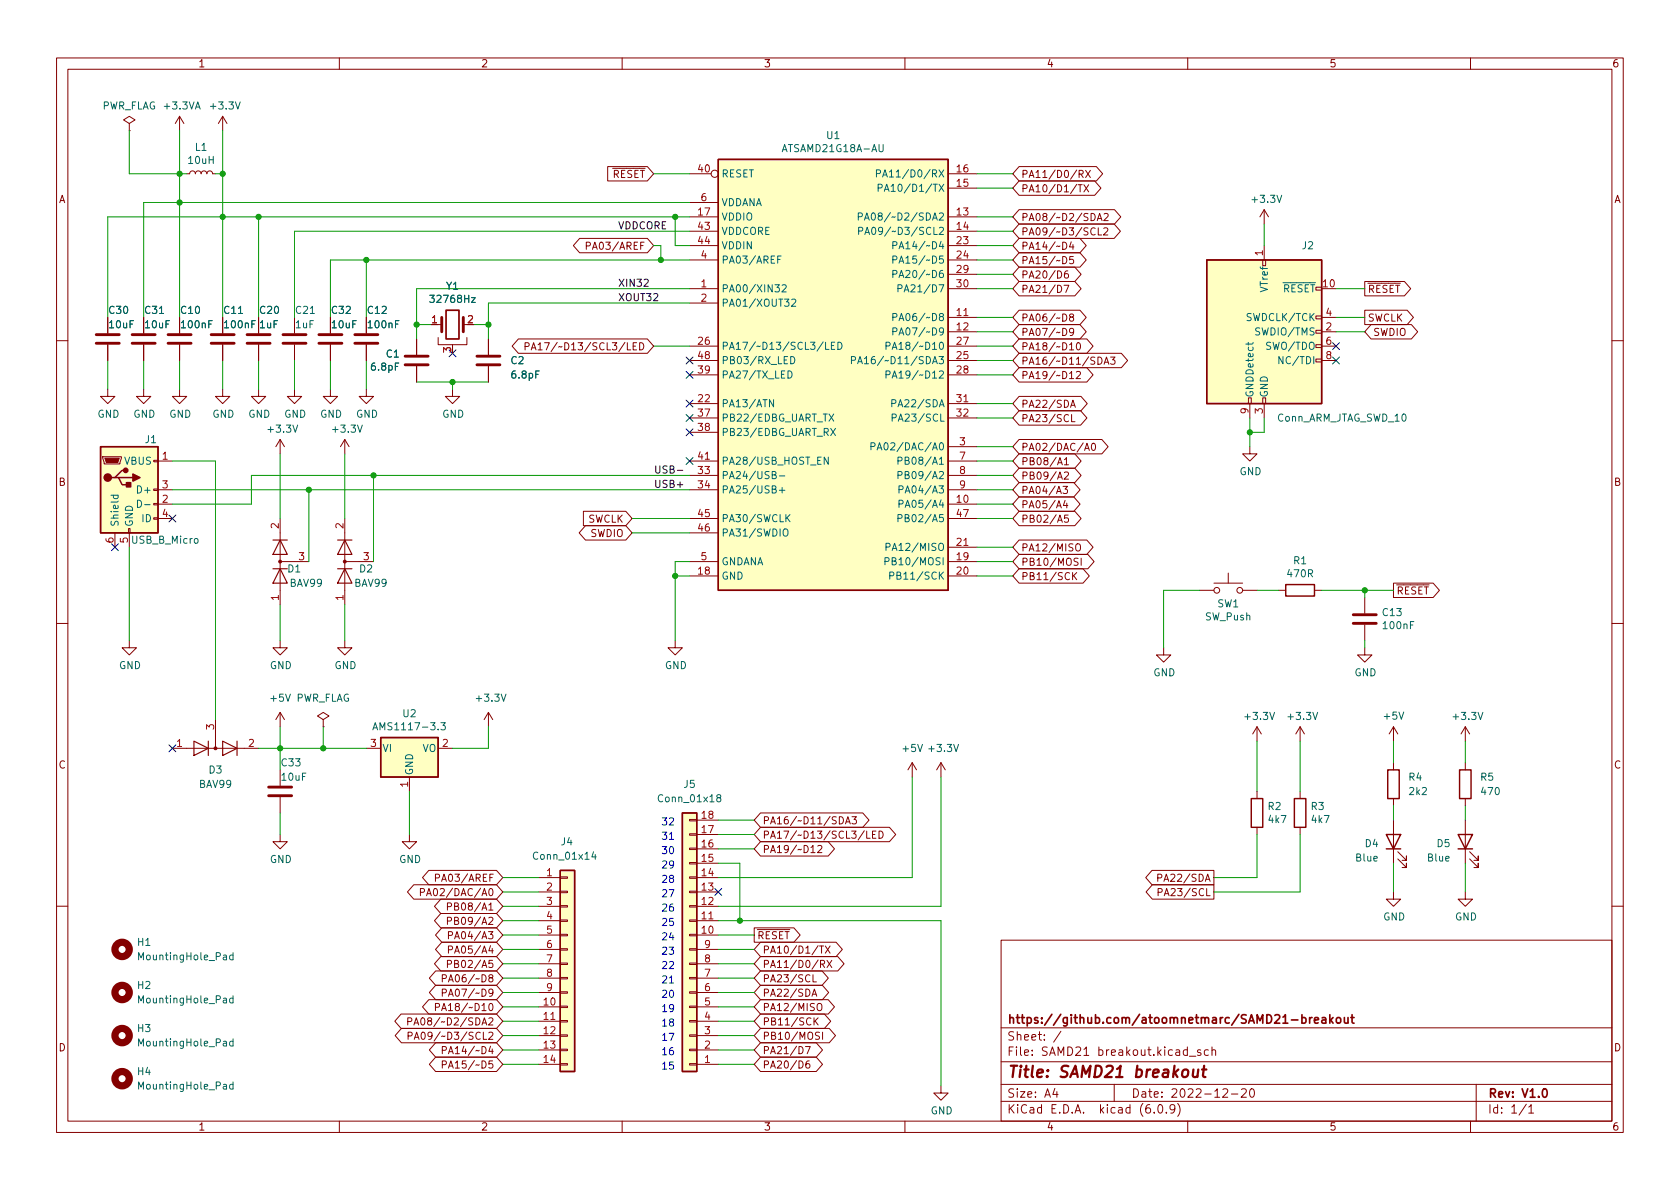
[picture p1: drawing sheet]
<svg xmlns="http://www.w3.org/2000/svg" width="297mm" height="210mm" viewBox="0 0 297 210" stroke-linecap="round" stroke-linejoin="round" font-family="sans-serif">
<g fill="none" stroke="#840000" stroke-width=".18">
<path d="M10 10.2h277v190.1h-277zM12 12.2h273v186.1h-273zM60 10.2v2M110 10.2v2M160 10.2v2M210 10.2v2M260 10.2v2M22.9 21.8l1-.6-1-.6-1.1 .6 1.1 .6v1.3M22.9 23.1h.1M31.7 20.6v2.5M31.7 20.6l-.7 1.2M31.7 20.6l.8 1.2"/>
<path d="M33 30.7h.5l.2-.3 .3-.2 .4 .2 .1 .3 .2-.3 .3-.2 .4 .1 .2 .4 .2-.4 .4-.1 .3 .2 .1 .3 .1-.3 .4-.2 .3 .2 .2 .3h.5M39.4 20.6l-.8 1.2M39.4 20.6v2.5M39.4 20.6l.7 1.2M107.4 29.5h7.1l1.1 1.2-1.1 1.3h-7.1zM121.9 30.7h3.8M121.9 38.3h5.1M121.9 35.8h5.1M167.6 30.7h5.1M167.6 38.3h5.1M167.6 33.3h5.1M180.2 32h13.3l1.2 1.3-1.2 1.2h-13.3l-1.1-1.2z"/>
<path d="M180.2 39.6h16.8l1.1 1.3-1.1 1.3h-16.8l-1.1-1.3zM180.2 29.5h13.6l1.2 1.2-1.2 1.3h-13.6l-1.1-1.3zM180.2 37.1h16.9l1.1 1.2-1.1 1.3h-16.9l-1.1-1.3zM190.6 32.7h.7M190.8 30.8l.6-.1 .1-.2v-.3l-.7-.1v1.3M191 32.7v1.2M191.1 30.8l.4 .6M191.6 32.7l.9 1.2M191.9 30.1l.9 1.3M192.5 32.7l-.9 1.2M192.8 30.1l-.9 1.3M194 39l.4-1.3 .4 1.3"/>
<path d="M194.1 38.7h.6M195.2 37.9l.5-.2 .2 .4-.8 .9h.8M223.5 37.1l-.7 1.2M223.5 37.1v2.5M223.5 37.1l.8 1.2M19 56.1v2.8M25.4 56.1v2.8M31.7 56.1v2.8M39.4 56.1v2.8M45.7 56.1v2.8M52.1 56.1v2.8M58.4 56.1v2.8"/>
<path d="M64.8 56.1v2.8M73.7 59.9v2.8M77.5 59.7v1.3h5v-1.3M77.5 57.4h.6M81.9 57.4h.6M86.4 59.9v2.8M91.7 59.9h22.8l1.1 1.3-1.1 1.3h-22.8l-1.2-1.3zM102.5 42.2h12l1.1 1.2-1.1 1.3h-12l-1.1-1.3zM103.7 43.5l.6-.1 .1-.2-.1-.3-.6-.1v1.3M121.9 51h5.1M121.9 40.9h5.1M121.9 53.6h5.1"/>
<path d="M121.9 43.4h5.1M121.9 46h5.1M167.6 51h5.1M167.6 56.1h5.1M167.6 58.7h5.1M167.6 40.9h5.1M167.6 43.4h5.1M167.6 46h5.1M167.6 48.5h5.1M180.2 49.8h9.8l1.2 1.2-1.2 1.3h-9.8l-1.1-1.3zM180.2 54.9h10.7l1.2 1.2-1.2 1.3h-10.7l-1.1-1.3zM180.2 47.2h9.8l1.2 1.3-1.2 1.3h-9.8l-1.1-1.3z"/>
<path d="M180.2 42.2h10.7l1.2 1.2-1.2 1.3h-10.7l-1.1-1.3zM180.2 44.7h10.7l1.2 1.3-1.2 1.2h-10.7l-1.1-1.2zM180.2 59.9h12l1.1 1.3-1.1 1.3h-12l-1.1-1.3zM180.2 57.4h10.7l1.2 1.3-1.2 1.2h-10.7l-1.1-1.2zM188.1 50.4h.9l-.6 1.3M188.8 47.9l-.4 .1a.85 .85 0 0 0 0 1.2l.5-.1v-.5l-.2-.2h-.4l-.1 .2M189.3 56.1l-.2-.3 .1-.2 .1-.1 .4 .1 .1 .2v.1l-.6 .2-.1 .2v.3l.2 .2 .4-.1 .1-.1v-.3l-.2-.2M189.4 42.8l-.3 .9h.8M189.7 43.2v.9M189.8 45.4h-.6l-.1 .6 .2-.2 .4 .1 .1 .2v.4l-.2 .1-.5-.1M189.8 58.6l-.2 .2h-.3l-.2-.2 .1-.5h.4l.2 .1a.84 .84 0 0 1-.3 1.1h-.3M194.2 40.3v1.3h.6"/>
<path d="M195.1 40.4l.5-.1 .3 .3-.8 1h.8M223.3 46h.5v1h-.5zM223.5 43.4v2.6M232.7 55.9h1v.5h-1zM232.7 58.4h1v.5h-1zM233.7 56.1h2.5M233.7 58.7h2.5M241.3 49.8h7l1.1 1.2-1.1 1.3h-7zM241.3 54.9h7.5l1.1 1.2-1.1 1.3h-7.5zM242.4 57.4h7.1l1.2 1.3-1.2 1.2h-7.1l-1.1-1.2zM10 60.2h2M19 68.8v1.3h1.3l-1.3 1.3-1.2-1.3h1.2"/>
<path d="M19 61v2.7M25.4 68.8v1.3h1.3l-1.3 1.3-1.3-1.3h1.3M25.4 61v2.7M31.7 68.8v1.3h1.3l-1.3 1.3-1.2-1.3h1.2M31.7 61v2.7M39.4 68.8v1.3h1.2l-1.2 1.3-1.3-1.3h1.3M39.4 61v2.7M45.7 68.8v1.3h1.3l-1.3 1.3-1.3-1.3h1.3M45.7 61v2.7M49.5 77.7v2.6M49.5 77.7l-.7 1.3M49.5 77.7l.8 1.3"/>
<path d="M52.1 68.8v1.3h1.2l-1.2 1.3-1.3-1.3h1.3M52.1 61v2.7M58.4 68.8v1.3h1.3l-1.3 1.3-1.3-1.3h1.3M58.4 61v2.7M61 77.7v2.6M61 77.7l-.8 1.3M61 77.7l.7 1.3M64.8 68.8v1.3h1.2l-1.2 1.3-1.3-1.3h1.3M64.8 61v2.7M73.7 64.8v2.8M80 68.8v1.3h1.3l-1.3 1.3-1.3-1.3h1.3M86.4 64.8v2.8"/>
<path d="M92.8 61.3l.6-.1 .2-.2-.1-.3-.7-.1v1.3M93.9 61.9l.4-1.3 .5 1.3M94 61.5h.7M95.1 61l.4-.4v1.3M95.1 61.9h.8M96.3 60.6h.8l-.5 1.3M121.9 71.4h5.1M121.9 63.7h5.1M121.9 61.2h5.1M121.9 66.3h5.1M121.9 73.9h5.1M121.9 76.4h5.1"/>
<path d="M167.6 71.4h5.1M167.6 63.7h5.1M167.6 61.2h5.1M167.6 66.3h5.1M167.6 79h5.1M167.6 73.9h5.1M180.2 72.6h10.9l1.1 1.3-1.1 1.3h-10.9l-1.1-1.3zM180.2 77.7h14.6l1.1 1.3-1.1 1.3h-14.6l-1.1-1.3zM180.2 62.5h18.1l1.1 1.2-1.1 1.3h-18.1l-1.1-1.3zM180.2 65h12l1.1 1.3-1.1 1.3h-12l-1.1-1.3zM180.2 70.1h10.9l1.1 1.3-1.1 1.2h-10.9l-1.1-1.2zM189.3 72l.4-1.2 .4 1.2"/>
<path d="M189.4 71.7h.6M189.5 73.3v1.3h.6M190.3 65.8l.5-.1 .2 .3-.7 1h.7M190.5 60.7l.1-.1a.68 .68 0 0 1 .5 .6 .68 .68 0 0 1-.5 .7 .84 .84 0 0 1-.1-1.2zM191.8 79.7l.4-1.3 .4 1.3M191.9 79.3h.6M193.2 78.4h.1a.68 .68 0 0 1 .4 .6 .68 .68 0 0 1-.4 .7 .84 .84 0 0 1-.1-1.3zM195.2 64.4l.4-1.3 .5 1.3M195.3 64.1h.6M196.4 63.1h.7l-.4 .5 .4 .1v.6l-.2 .1-.5-.1M220.7 70.4h.5v1h-.5zM221 79v1.3h1.2l-1.2 1.2-1.3-1.2h1.3"/>
<path d="M221 71.4v2.5M223.3 70.4h.5v1h-.5zM223.5 71.4v2.5M232.7 61h1v.5h-1zM232.7 63.5h1v.5h-1zM233.7 63.7h2.5M233.7 61.2h2.5M285 60.2h2M18.2 80.8h3.3v.2l-.3 1h-2.8zM20.3 94.2v2.6M22.7 93.5h.3v.7h-.3zM22.9 94.2v2.6"/>
<path d="M27.2 91.6h.7v.2h-.7zM27.2 89h.7v.3h-.7zM27.2 86.5h.7v.2h-.7zM27.2 81.4h.7v.3h-.7zM27.9 81.5h2.6M27.9 89.1h2.6M27.9 86.6h2.6M27.9 91.7h2.6M49.5 91.7v15.2M49.5 99.3h5.1M61 91.7v15.2M61 99.3h5"/>
<path d="M103.1 90.4h7.5l1.2 1.3-1.2 1.3h-7.5zM103.5 93h7.1l1.2 1.2-1.2 1.3h-7.1l-1.1-1.3zM121.9 99.3h5.1M121.9 81.5h5.1M121.9 86.6h5.1M121.9 91.7h5.1M121.9 84.1h5.1M121.9 94.2h5.1M167.6 99.3h5.1M167.6 81.5h5.1M167.6 89.1h5.1M167.6 86.6h5.1"/>
<path d="M167.6 91.7h5.1M167.6 96.8h5.1M167.6 84.1h5.1M180.2 82.8h9.8l1.2 1.3-1.2 1.2h-9.8l-1.1-1.2zM180.2 85.3h9.7l1.1 1.3-1.1 1.3h-9.7l-1.1-1.3zM180.2 87.9h9.7l1.1 1.2-1.1 1.3h-9.7l-1.1-1.3zM180.2 98h12.1l1.1 1.3-1.1 1.3h-12.1l-1.1-1.3zM180.2 95.5h12l1.1 1.3-1.1 1.2h-12l-1.1-1.2zM180.2 90.4h9.8l1.2 1.3-1.2 1.3h-9.8l-1.1-1.3zM180.2 80.3h9.8l1.2 1.2-1.2 1.3h-9.8l-1.1-1.3zM187 82.2l.4-1.3 .4 1.3M188 86h.7l-.4 .5 .4 .1v.6l-.2 .1-.5-.1"/>
<path d="M188.2 83.6l.5-.1 .2 .3-.8 .9h.8M188.2 81.3l.4-.4v1.3M188.2 82.2h.7M188.3 88.5l-.3 .9h.8M188.6 89v.8M188.9 91.1h-.6l-.1 .6 .2-.1h.4l.1 .2v.4l-.2 .2-.5-.2M190.3 96.3l.2-.1a.43 .43 0 0 1 .5 .4v.4a.42 .42 0 0 1-.4 .5 .42 .42 0 0 1-.4-.5zM190.6 98.8l-.5-.1-.2 .2 .1 .3 .6 .3v.4l-.2 .1-.5-.1M191.2 98.7v1.3M10 110.2h2M22.9 113.3v1.2h1.2l-1.2 1.3-1.3-1.3h1.3M49.5 113.3v1.2h1.3l-1.3 1.3-1.2-1.3h1.2"/>
<path d="M61 113.3v1.2h1.2l-1.2 1.3-1.3-1.3h1.3M119.4 113.3v1.2h1.2l-1.2 1.3-1.3-1.3h1.3M121.9 101.8h5.1M167.6 101.8h5.1M180.2 100.6h11.3l1.1 1.2-1.1 1.3h-11.3l-1.1-1.3zM189.6 101.2v1.3M189.8 101.8l.6 .7M190.4 101.2l-.8 .8M205.7 114.5v1.3h1.3l-1.3 1.3-1.2-1.3h1.2M212.1 104.4h2.5M214.6 103.1h5.1M217.2 101.3v1.8"/>
<path d="M219.7 104.4h2.5M226.1 104.4h1.2M232.4 104.4h1.3M241.3 114.5v1.3h1.3l-1.3 1.3-1.3-1.3h1.3M241.3 105.7v2.8M241.3 110.5v2.8M246.4 103.1h7l1.1 1.3-1.1 1.3h-7zM285 110.2h2M30.5 132.3h15.2M38.1 127.2v5.1M49.5 126l-.7 1.2M49.5 126v2.5"/>
<path d="M49.5 136.1v2.8M49.5 126l.8 1.2M57.1 127.2l1.1-.6-1.1-.6-1 .6 1 .6v1.3M57.1 128.5h.1M64.8 132.3h2.5M72.4 137.4v2.5M77.5 132.3h2.5M86.4 126l-.8 1.2M86.4 126v2.5M86.4 126l.7 1.2M161.3 134.9l-.8 1.2M161.3 134.9v2.5"/>
<path d="M161.3 134.9l.8 1.2M166.4 134.9l-.8 1.2M166.4 134.9v2.5M166.4 134.9l.7 1.2M222.2 128.5v2.6M222.2 139.9v1.3M222.2 128.5l-.7 1.3M222.2 128.5l.8 1.3M229.9 128.5v2.6M229.9 139.9v1.3M229.9 128.5l-.8 1.3M229.9 128.5l.7 1.3"/>
<path d="M246.4 128.5l-.8 1.3M246.4 128.5v2.6M246.4 134.9v1.2M246.4 128.5l.7 1.3M259.1 128.5l-.8 1.3M259.1 128.5v2.6M259.1 134.9v1.2M259.1 128.5l.7 1.3M49.5 147.6v1.2h1.3l-1.3 1.3-1.2-1.3h1.2M49.5 141v2.8M72.4 147.6v1.2h1.3l-1.3 1.3-1.3-1.3h1.3M73.2 156.5h14.6l1.1 1.2-1.1 1.3h-14.6l-1.2-1.3z"/>
<path d="M74.3 157.8l.6-.1 .2-.2-.1-.3-.7-.1v1.3M75.4 158.4l.4-1.3 .5 1.3M75.8 153.9h12l1.1 1.3-1.1 1.3h-12l-1.1-1.3zM77 155.2h.6l.1-.2v-.3l-.7-.1v1.3M77.9 159h9.9l1.1 1.3-1.1 1.2h-9.9l-1.1-1.2zM95.2 155.2h3.9M95.2 157.7h3.9M99.1 157.6h1.2v.3h-1.2zM99.1 155.1h1.2v.2h-1.2zM121.9 144.9h1.3v.3h-1.3zM121.9 147.4h1.3v.3h-1.3zM121.9 150h1.3v.2h-1.3z"/>
<path d="M121.9 152.5h1.3v.3h-1.3zM121.9 155.1h1.3v.2h-1.3zM121.9 157.6h1.3v.3h-1.3zM123.2 155.2h3.8M123.2 157.7h3.8M123.2 152.6h3.8M123.2 150.1h3.8M123.2 147.6h3.8M123.2 145h3.8M134.5 146.3h22.8l1.1 1.3-1.1 1.2h-22.8l-1.2-1.2zM134.5 143.8h18l1.2 1.2-1.2 1.3h-18l-1.2-1.3zM134.5 148.8h11.9l1.1 1.3-1.1 1.3h-11.9l-1.2-1.3z"/>
<path d="M144.6 149.6l.5-.1 .2 .4-.8 .9h.8M149.5 145.7l.4-1.3 .4 1.3M149.6 145.3h.6M150.6 144.4h.8l-.4 .5 .4 .1v.6l-.2 .1-.6-.1M153.2 147v1.2h.6M154.3 147.6h.4M154.9 147h-.6v1.2h.6M155.4 147a.64 .64 0 0 1 .7 .6 .64 .64 0 0 1-.7 .6zM203.7 153.9h10.9v2.6h-10.9l-1.1-1.3zM203.7 156.5h10.9v2.5h-10.9l-1.1-1.3zM204.7 155.2h.6l.1-.2v-.3l-.7-.1v1.3M204.8 157.8l.6-.1 .1-.2-.1-.3-.6-.1v1.3"/>
<path d="M222.2 146.3v1.3M229.9 146.3v1.3M246.4 157.7v1.3h1.2l-1.2 1.3-1.3-1.3h1.3M246.4 141.2v1.3M246.4 145v7.6M247.1 151.9l1.6 1.5v-.8v.8h-.8M247.1 150.6l1.6 1.5v-.7v.7h-.8M259.1 157.7v1.3h1.2l-1.2 1.3-1.3-1.3h1.3M259.1 141.2v1.3M259.1 145v7.6M259.8 151.9l1.6 1.5v-.8v.8h-.8M259.8 150.6l1.6 1.5v-.7v.7h-.8"/>
<path d="M10 160.2h2M70.9 179.3h16.9l1.1 1.3-1.1 1.3h-16.9l-1.1-1.3zM75.8 176.8h12l1.1 1.2-1.1 1.3h-12l-1.1-1.3zM77 178.1l.6-.1 .1-.1v-.3l-.7-.2v1.3M77 174.2h10.8l1.1 1.3-1.1 1.3h-10.8l-1.1-1.3zM77 171.7h10.8l1.1 1.3-1.1 1.2h-10.8l-1.1-1.2zM77.9 169.2h9.9l1.1 1.2-1.1 1.3h-9.9l-1.1-1.3zM77.9 161.5h9.9l1.1 1.3-1.1 1.3h-9.9l-1.1-1.3zM78.1 178.7l.4-1.3 .4 1.3M78.1 166.6h9.7l1.1 1.3-1.1 1.3h-9.7l-1.1-1.3zM78.1 164.1h9.7l1.1 1.2-1.1 1.3h-9.7l-1.1-1.3zM78.2 175.6l.6-.1 .1-.2v-.3l-.7-.1v1.3"/>
<path d="M78.2 173h.6l.1-.2v-.3l-.7-.1v1.2M78.2 178.4h.6M79.1 170.5l.6-.1 .1-.2v-.3l-.7-.1v1.3M79.1 160.3h.6l.1-.2v-.3l-.7-.1v1.2M79.1 162.9l.6-.1 .1-.2v-.3l-.7-.1v1.3M79.3 176.2l.4-1.3 .4 1.3M79.3 173.6l.4-1.2 .4 1.2M79.3 167.9h.6l.1-.2v-.3l-.7-.1v1.3M79.3 165.4l.6-.1 .1-.1v-.3l-.7-.2v1.3M79.4 175.8h.6M79.4 173.3h.6M95.2 178h3.9"/>
<path d="M95.2 160.3h3.9M95.2 162.8h3.9M95.2 165.3h3.9M95.2 167.9h3.9M95.2 170.4h3.9M95.2 173h3.9M95.2 175.5h3.9M99.1 177.9h1.2v.3h-1.2zM99.1 175.4h1.2v.2h-1.2zM99.1 172.8h1.2v.3h-1.2zM99.1 170.3h1.2v.3h-1.2zM99.1 167.8h1.2v.2h-1.2z"/>
<path d="M99.1 165.2h1.2v.3h-1.2zM99.1 162.7h1.2v.2h-1.2zM99.1 160.1h1.2v.3h-1.2zM121.9 160.1h1.3v.3h-1.3zM121.9 162.7h1.3v.2h-1.3zM121.9 165.2h1.3v.3h-1.3zM121.9 167.8h1.3v.2h-1.3zM121.9 170.3h1.3v.3h-1.3zM121.9 172.8h1.3v.3h-1.3zM121.9 175.4h1.3v.2h-1.3zM121.9 177.9h1.3v.3h-1.3zM123.2 178h3.8"/>
<path d="M123.2 160.3h3.8M123.2 162.8h3.8M123.2 165.3h3.8M123.2 167.9h3.8M123.2 170.4h3.8M123.2 173h3.8M123.2 175.5h3.8M133.3 164.1h7.1l1.1 1.2-1.1 1.3h-7.1zM134.5 174.2h10.9l1.1 1.3-1.1 1.3h-10.9l-1.2-1.3zM134.5 169.2h13.6l1.1 1.2-1.1 1.3h-13.6l-1.2-1.3zM134.5 171.7h10.8l1.2 1.3-1.2 1.2h-10.8l-1.2-1.2zM134.5 166.6h13.3l1.1 1.3-1.1 1.3h-13.3l-1.2-1.3z"/>
<path d="M134.5 179.3h11.3l1.1 1.3-1.1 1.3h-11.3l-1.2-1.3zM134.5 176.8h11.9l1.1 1.2-1.1 1.3h-11.9l-1.2-1.3zM143.6 176.2l.4-1.3 .4 1.3M143.7 175.8h.6M143.7 172.4v1.2h.6M143.9 180v1.3M144.5 177.6l.3-.2a.43 .43 0 0 1 .5 .5v.4a.42 .42 0 0 1-.4 .4 .42 .42 0 0 1-.4-.4zM144.7 180l-.8 .7M144.9 167.3h.7M145.1 170.5l.6-.1 .1-.2-.1-.3-.6-.1v1.3M145.3 167.3v1.3M145.4 170.5l.4 .6"/>
<path d="M145.9 167.3l.9 1.3M146.2 169.8l.9 1.3M146.8 167.3l-.9 1.3M147.1 169.8l-.9 1.3M177 166.3h108v32h-108zM285 160.2h2M60 198.3v2M71 181.9h16.8l1.1 1.2-1.1 1.3h-16.8l-1.1-1.3zM72.1 180.6h.6l.1-.2v-.3l-.7-.1v1.3M72.2 183.2l.6-.1 .1-.2-.1-.3-.6-.1v1.3M73.2 181.3l.4-1.3 .4 1.3M73.2 183.8l.5-1.3 .4 1.3"/>
<path d="M73.3 180.9h.6M73.4 183.4h.6M74.5 180.1l.2-.1a.68 .68 0 0 1 .4 .6 .68 .68 0 0 1-.4 .7l-.2-.2-.1-.3zM74.6 182.6l.2-.1a.68 .68 0 0 1 .4 .7 .68 .68 0 0 1-.4 .6l-.2-.1-.1-.4zM77 184.4h10.8l1.1 1.3-1.1 1.2h-10.8l-1.1-1.2zM77 186.9h10.8l1.1 1.3-1.1 1.3h-10.8l-1.1-1.3zM78.2 185.7h.6l.1-.2v-.3l-.7-.1v1.2M78.2 188.3l.6-.1 .1-.2v-.3l-.7-.1v1.3M79.3 186.3l.4-1.2 .4 1.2M79.3 188.9l.4-1.3 .4 1.3M79.4 186h.6M79.4 188.5h.6"/>
<path d="M95.2 180.6h3.9M95.2 183.1h3.9M95.2 185.7h3.9M95.2 188.2h3.9M99.1 188.1h1.2v.2h-1.2zM99.1 185.5h1.2v.3h-1.2zM99.1 183h1.2v.3h-1.2zM99.1 180.5h1.2v.2h-1.2zM110 198.3v2M121.9 180.5h1.3v.2h-1.3zM121.9 183h1.3v.3h-1.3zM121.9 185.5h1.3v.3h-1.3z"/>
<path d="M121.9 188.1h1.3v.2h-1.3zM123.2 180.6h3.8M123.2 183.1h3.8M123.2 185.7h3.8M123.2 188.2h3.8M134.5 186.9h9.8l1.1 1.3-1.1 1.3h-9.8l-1.2-1.3zM134.5 184.4h9.8l1.1 1.3-1.1 1.2h-9.8l-1.2-1.2zM134.5 181.9h12.1l1.1 1.2-1.1 1.3h-12.1l-1.2-1.3zM142.4 185.1h.9l-.6 1.2M143.1 187.6l-.4 .1a.85 .85 0 0 0 0 1.2l.4-.1 .1-.5-.2-.2h-.4l-.1 .2M144.1 180.5l.6 .8M144.9 182.6l-.5-.1-.2 .3 .1 .3 .5 .2v.4l-.1 .1-.5-.1"/>
<path d="M145.4 182.5v1.3M160 198.3v2M166.4 192v1.3h1.2l-1.2 1.3-1.3-1.3h1.3M177 194.8h108M177 191.8h108M177 187.8h108M177 181.8h108M186.5 192.5l-.4 1h1M186.9 193v1M187.6 182.4l-1.3 1.9M197 191.8v3M204.1 196.7v.1"/>
<path d="M204.9 195.4l.2-.1a.81 .81 0 0 1 .6 .7 .81 .81 0 0 1-.3 .8h-.2a.81 .81 0 0 1-.6-.6 .81 .81 0 0 1 .3-.8zM206.2 196.7v.1M207.7 196l-.3 .3h-.3l-.2-.3 .1-.6 .4-.1 .2 .2a.99 .99 0 0 1-.3 1.3h-.3M208.2 195.1a1.72 1.72 0 0 1 0 2.3M210 198.3v2M210.3 186.8h1.1M212.3 185.7l-.4-.1-.2 .2 .1 .3 .5 .1v.4h-.6M213.6 185.7l-.4-.1-.3 .3v.4l.2 .3h.5M214.3 185.8l.2-.2 .4 .1v.9M214.3 185.1v1.5M216.2 192.7l.6-.2 .2 .2 .1 .3-1 1h1M217.7 193.5h1.2"/>
<path d="M219.5 192.7l.6-.2 .2 .2 .1 .3-1 1h1M221.1 192.7l.2-.2a.81 .81 0 0 1 .6 .7 .81 .81 0 0 1-.3 .8h-.2a.81 .81 0 0 1-.3-1.3zM260 198.3v2M261 191.8v6.5M269.9 195.3l-1.3 1.9M270.3 195.8l.4-.5v1.5M270.3 196.8h.9"/>
<circle cx="126.4" cy="30.7" r=".63"/>
<circle cx="215.1" cy="104.4" r=".51"/>
<circle cx="219.2" cy="104.4" r=".51"/>
</g>
<g fill="none" stroke="#840000" stroke-width=".3">
<path d="M78.9 54.9h2.3v5h-2.3zM231.6 179.9v1M232 179.9l-.3 .1-.1 .2M235.1 179.4v1.5M235.7 179.9l-.6 .6M237.7 179.9l.1 1h.3l.2-.1M238.3 179.9v1M238.8 179.9h.6M239.1 179.4v1.3l.3 .2M230.2 180l.4-.1 .3 .3v.4l-.1 .3h-.6M232.4 180.4l.7-.1v-.3l-.5-.1-.2 .2 .1 .8h.6M233.8 180h.5l.1 .9"/>
<path d="M234.4 180.3l-.5 .1a.29 .29 0 0 0-.2 .2 .29 .29 0 0 0 .2 .3h.5M235.3 180.4l.4 .5M236.3 180.1l.3-.2 .4 .2 .1 .5-.2 .3h-.3l-.3-.1zM272.9 192.6l.2-.1a.8 .8 0 0 1 .5 .8 .8 .8 0 0 1-.5 .7 1 1 0 0 1-.2-1.4z"/>
</g>
<path d="M211 189.1v1.3a.57 .57 0 0 0 .7-.1M211.9 189.1l-.2 1.4M212.5 189.1h.8M212.9 188.5l-.2 1.7 .1 .2 .3 .1" fill="none" stroke="#840000" stroke-width=".4"/>
<g fill="none" stroke="#840000" stroke-width=".51">
<path d="M17 59.2h4.1M23.4 59.2h4M29.7 59.2h4.1M37.3 59.2h4.1M43.7 59.2h4.1M50 59.2h4.1M56.4 59.2h4.1M62.7 59.2h4.1M78.1 56.1v2.6M81.9 56.1v2.6M17 60.7h4.1M23.4 60.7h4"/>
<path d="M29.7 60.7h4.1M37.3 60.7h4.1M43.7 60.7h4.1M50 60.7h4.1M56.4 60.7h4.1M62.7 60.7h4.1M71.6 64.5h4.1M71.6 63h4.1M84.3 64.5h4.1M84.3 63h4.1M239.3 110.2h4M239.3 108.7h4"/>
<path d="M47.5 139.2h4.1M47.5 140.7h4.1"/>
</g>
<g fill="none" stroke="#840000" stroke-width=".25">
<path d="M127 28.2h40.6v76.2h-40.6zM213.4 46h20.3v25.4h-20.3zM17.8 79h10.1v15.2h-10.1zM20.3 84.4h.7l.6 1.3h1.3M21 84.4h2.5M22.2 83.2h-.6l-1.3 1.2h-.6M227.3 103.4h5.1v2h-5.1zM67.3 130.4h10.2v7h-10.2zM245.4 136.1h2v5.1h-2zM258.1 136.1h2v5.1h-2zM99.1 153.9h2.5v35.6h-2.5zM120.6 143.8h2.6v45.7h-2.6z"/>
<path d="M221.2 141.2h2.1v5.1h-2.1zM228.9 141.2h2v5.1h-2zM245.1 147.6h2.5l-1.2 2.5zM245.1 150.1h2.5M257.8 147.6h2.5l-1.2 2.5zM257.8 150.1h2.5"/>
</g>
<path d="M48.3 95.5h2.5M49.5 95.5l1.3 2.5h-2.5zM59.7 95.5h2.5M61 95.5l1.2 2.5h-2.5zM48.3 100.6h2.5M49.5 100.6l1.3 2.5h-2.5zM59.7 100.6h2.5M61 100.6l1.2 2.5h-2.5zM34.3 131.1l2.5 1.2-2.5 1.3zM36.8 131.1v2.5M39.4 131.1l2.5 1.2-2.5 1.3zM41.9 131.1v2.5" fill="none" stroke="#840000" stroke-width=".2"/>
<g fill="#840000" stroke="#840000" stroke-width=".18">
<path d="M18.5 81h2.6l-.3 .8h-2z"/>
<circle cx="61" cy="99.3" r=".25"/>
<circle cx="38.1" cy="132.3" r=".25"/>
<circle cx="49.5" cy="99.3" r=".25"/>
</g>
<g fill="#ffffc2" stroke="#ffffc2" stroke-width=".18">
<path d="M17.8 79h10.1v15.2h-10.1z"/>
<path d="M99.1 153.9h2.5v35.6h-2.5z"/>
<path d="M120.6 143.8h2.6v45.7h-2.6z"/>
<path d="M67.3 130.4h10.2v7h-10.2z"/>
<path d="M127 28.2h40.6v76.2h-40.6z"/>
<path d="M213.4 46h20.3v25.4h-20.3z"/>
</g>
<g fill="#840000" stroke="#840000" stroke-width=".25">
<path d="M23.5 83.8l1.3 .6-1.3 .7z"/>
<path d="M22.4 85.3h.7v.8h-.7z"/>
<circle cx="19" cy="84.4" r=".63"/>
<circle cx="22.2" cy="83.2" r=".38"/>
</g>
<g fill="none" stroke="#006464" stroke-width=".18">
<path d="M151.8 38.3h.6l.1-.2-.1-.3-.6-.1v1.2M152.8 38.9l.5-1.2 .4 1.2M153 38.6h.6M154.2 37.8l.2-.1a.68 .68 0 0 1 .4 .6 .68 .68 0 0 1-.4 .6l-.2-.1-.1-.4zM155 30.7l.6-.1 .1-.1-.1-.3-.6-.2v1.3M155.3 33.2h.6l.1-.2-.1-.3-.6-.1v1.2M155.4 25.6v1l.3 .2h.2l.2-.2v-1M156 31.3l.5-1.3 .4 1.3M156.2 30.9h.6M156.4 33.8l.4-1.2 .4 1.2M156.5 33.5h.6M137 50.4h.8l-.4 .4 .3 .2v.5l-.1 .1-.6-.1"/>
<path d="M137.5 45.9h.4M138.1 45.3h-.6v1.2M138.3 50.5l.5-.1 .2 .3-.8 .9h.8M140 53l.5-.1 .2 .4-.8 .9h.8M151.8 40.9l.6-.1 .1-.2v-.3l-.7-.1v1.3M152.9 41.5l.4-1.3 .5 1.3M153 41.1h.6M154.2 40.3l.2-.1a.68 .68 0 0 1 .5 .6 .68 .68 0 0 1-.5 .7l-.2-.2-.1-.3zM157.9 56.1l.6-.1 .1-.1-.1-.3-.6-.2v1.3M157.9 58.6h.6l.1-.2-.1-.3-.6-.1v1.2M157.9 43.4l.6-.1 .1-.1-.1-.3-.6-.2v1.3M157.9 45.9h.6l.1-.2-.1-.3-.6-.1v1.2"/>
<path d="M157.9 48.5l.6-.1 .1-.2-.1-.3-.6-.1v1.3M158.8 51h.6l.1-.2-.1-.3-.6-.1v1.2M159 56.7l.4-1.3 .4 1.3M159 59.2l.4-1.2 .4 1.2M159 44l.4-1.3 .4 1.3M159 46.5l.4-1.2 .4 1.2M159 49.1l.4-1.3 .4 1.3M159.1 56.3h.6M159.1 58.9h.6M159.1 43.6h.6M159.1 46.2h.6M159.1 48.7h.6"/>
<path d="M136.8 70.7v1.2l-.7-1.2v1.2M139.3 65.6a.64 .64 0 0 1 .7 .6 .64 .64 0 0 1-.7 .7zM139.8 63.1a.64 .64 0 0 1 .7 .6 .64 .64 0 0 1-.7 .6zM146 60.5v1.3h.6M146.6 73.2l.8 1.3M146.9 75.8l.8 1.2M147 61.1h.4M147.4 73.2l-.8 1.3M147.6 60.5h-.6v1.3h.6M147.7 75.8l-.8 1.2M148.1 60.5a.64 .64 0 0 1 .8 .6 .64 .64 0 0 1-.8 .7zM150.5 63.7h.7l.1-.2-.1-.3-.7-.1v1.2"/>
<path d="M151.6 64.3l.5-1.2 .4 1.2M151.8 64h.6M152.8 63.4l.4-.3v1.2M152.8 64.3h.8M154 79l.6-.1 .1-.2v-.3l-.7-.1v1.3M155.1 79.6l.4-1.3 .4 1.3M156.7 61.2l.6-.1 .1-.2-.1-.3-.6-.1v1.3M156.7 66.3l.6-.1 .1-.2-.1-.3-.6-.1v1.3M157.7 71.3h.6l.1-.2-.1-.3-.6-.1v1.2M157.7 61.8l.5-1.3 .4 1.3M157.7 66.9l.5-1.3 .4 1.3M157.7 73.9l.6-.1 .2-.2-.1-.3-.7-.1v1.3"/>
<path d="M157.9 61.4h.6M157.9 66.5h.6M220.7 60.5v.5M221.6 60.5l-.2 .3h-1.1M226.8 63.1v1.2l-.7-1.2v1.2M19.6 87.6h1.3M20.1 87.6l-.1 .3 .3 .3 .5-.1v-.5M24.3 88.5a.64 .64 0 0 1 .7 .6 .64 .64 0 0 1-.7 .6zM25.6 89.2h.9M136.5 84l.6-.1 .1-.2-.1-.2-.6-.1v1.2h.5l.2-.1 .1-.3-.3-.2M137.8 84.2h1M137.8 86.7h1"/>
<path d="M138.3 86.2v1M138.5 93.7l.3-.2a.43 .43 0 0 1 .5 .5v.4a.42 .42 0 0 1-.4 .4 .42 .42 0 0 1-.4-.4zM139.1 91.5l.6 .8M139.7 91l-.7 .7M146.5 80.8v1.3l-.8-1.3v1.3M156.5 99.3l.6-.1 .1-.2-.1-.3-.6-.1v1.3M156.7 96.7h.6l.1-.2-.1-.3-.6-.1v1.2M158.8 91.7l.6-.1 .1-.2-.1-.3-.6-.1v1.3M158.8 81.5l.6-.1 .1-.1-.1-.3-.6-.2v1.3M158.8 84h.6l.1-.2-.1-.3-.6-.1v1.2M159 89.1h.6l.1-.2-.1-.3-.6-.1v1.2M159 86.6l.6-.1 .1-.2-.1-.3-.6-.1v1.3"/>
<path d="M157.3 101.8h.6l.1-.2v-.3l-.7-.1v1.2M65.9 129.1l.4-1.3 .5 1.3M66 128.7h.6M78 127.8h.7l-.4 .5 .4 .1v.5l-.2 .2-.5-.2M104.9 150.6l-.3 .9h.8M105.2 151.1v.9M127 141.1l-.3-.3 .1-.2 .2-.1 .3 .1 .2 .2-.1 .1-.6 .2-.1 .2v.3l.3 .2 .3-.1 .2-.1v-.3l-.3-.2M41.2 176.6l-.4-.1-.2 .2 .1 .6h.5M41.2 168.9h-.4l-.2 .2 .1 .6h.5M41.2 168.5v1.2M41.2 176.1v1.3M41.2 191.8l-.4-.1-.2 .3 .1 .5h.5"/>
<path d="M41.2 184.2l-.4-.1-.2 .3 .1 .5h.5M41.2 183.7v1.3M41.2 191.3v1.3"/>
</g>
<g fill="none" stroke="#840000" stroke-width="1.3">
<circle cx="21.6" cy="175.5" r="1.27"/>
<circle cx="21.6" cy="167.9" r="1.27"/>
<circle cx="21.6" cy="190.7" r="1.27"/>
<circle cx="21.6" cy="183.1" r="1.27"/>
</g>
<path d="M119.8 83.2h.9" fill="none" stroke="#0f0f0f" stroke-width=".18"/>
<path d="M118.4 148.4h.7M118.4 173.8h.7" fill="none" stroke="#0000c2" stroke-width=".18"/>
<g fill="none" stroke="#009600" stroke-width=".18">
<path d="M22.9 23.1v7.6h10.1M31.7 23.1v33M38.1 30.7h1.3M39.4 23.1v33M45.7 38.3v17.8M115.6 30.7h6.3M119.4 38.3v5.1h2.5M121.9 38.3h-102.9v17.8M121.9 35.8h-96.5v20.3M172.7 30.7h6.4M172.7 38.3h6.4M172.7 33.3h6.4"/>
<path d="M223.5 39.6v3.8M64.8 46v10.1M73.7 57.4h2.5M83.8 57.4h2.6M115.6 43.4h1.2v2.6M121.9 51h-48.2v8.9M121.9 53.6h-35.5v6.3M121.9 40.9h-69.8v15.2M121.9 46h-63.5v10.1M172.7 58.7h6.4M172.7 56.1h6.4M172.7 51h6.4"/>
<path d="M172.7 43.4h6.4M172.7 46h6.4M172.7 40.9h6.4M172.7 48.5h6.4M236.2 58.7h5.1M236.2 56.1h5.1M236.2 51h5.1M19 63.7v5.1M25.4 63.7v5.1M31.7 63.7v5.1M39.4 63.7v5.1M45.7 63.7v5.1"/>
<path d="M52.1 63.7v5.1M58.4 63.7v5.1M64.8 63.7v5.1M73.7 67.6h12.7M80 67.6v1.2M115.6 61.2h6.3M172.7 61.2h6.4M172.7 71.4h6.4M172.7 79h6.4M172.7 73.9h6.4M172.7 66.3h6.4M172.7 63.7h6.4"/>
<path d="M221 73.9v5.1M223.5 73.9v2.5h-2.5M22.9 96.8v16.5M30.5 86.6h91.4M30.5 81.5h7.6v45.7M49.5 80.3v11.4M54.6 86.6v12.7M61 80.3v11.4M66 84.1v15.2M111.8 91.7h10.1M111.8 94.2h10.1M121.9 99.3h-2.5v14"/>
<path d="M121.9 84.1h-77.5v5h-13.9M172.7 96.8h6.4M172.7 91.7h6.4M172.7 99.3h6.4M172.7 86.6h6.4M172.7 84.1h6.4M172.7 89.1h6.4M172.7 81.5h6.4M49.5 106.9v6.4M61 106.9v6.4M119.4 101.8h2.5M172.7 101.8h6.4"/>
<path d="M212.1 104.4h-6.4v10.1M222.2 104.4h3.9M233.7 104.4h12.7M241.3 104.4v1.3M241.3 113.3v1.2M45.7 132.3h19.1M49.5 128.5v7.6M57.1 128.5v3.8M72.4 139.9v7.7M86.4 128.5v3.8h-6.4M161.3 137.4v17.8h-34.3M166.4 137.4v22.9h-39.4"/>
<path d="M222.2 131.1v8.8M229.9 131.1v8.8M246.4 131.1v3.8M259.1 131.1v3.8M49.5 143.8v3.8M88.9 155.2h6.3M88.9 157.7h6.3M127 152.6h3.8v10.2M127 150.1h6.3M127 147.6h6.3M127 145h6.3M222.2 147.6v7.6h-7.6"/>
<path d="M229.9 147.6v10.1h-15.3M246.4 142.5v2.5M246.4 152.6v5.1M259.1 142.5v2.5M259.1 152.6v5.1M88.9 167.9h6.3M88.9 173h6.3M88.9 178h6.3M88.9 170.4h6.3M88.9 175.5h6.3M88.9 160.3h6.3M88.9 162.8h6.3"/>
<path d="M88.9 165.3h6.3M127 167.9h6.3M127 173h6.3M127 178h6.3M127 170.4h6.3M127 175.5h6.3M127 162.8h39.4v29.2M127 165.3h6.3M88.9 185.7h6.3M88.9 188.2h6.3M88.9 180.6h6.3M88.9 183.1h6.3"/>
<path d="M127 185.7h6.3M127 188.2h6.3M127 180.6h6.3M127 183.1h6.3"/>
</g>
<g fill="none" stroke="#000084" stroke-width=".18">
<path d="M79.4 61.9l1.2 1.2M80.6 61.9l-1.2 1.2M121.3 65.7l1.2 1.2M121.3 63.1l1.2 1.3M121.3 75.8l1.2 1.3M121.3 70.8l1.2 1.2M121.3 73.3l1.2 1.2M122.5 65.7l-1.2 1.2M122.5 63.1l-1.2 1.3M122.5 75.8l-1.2 1.3M122.5 70.8l-1.2 1.2M122.5 73.3l-1.2 1.2"/>
<path d="M235.6 60.6l1.2 1.2M235.6 63.1l1.2 1.3M236.8 60.6l-1.2 1.2M236.8 63.1l-1.2 1.3M19.7 96.2l1.2 1.2M20.9 96.2l-1.2 1.2M29.9 91.1l1.2 1.2M31.1 91.1l-1.2 1.2M121.3 80.9l1.2 1.2M122.5 80.9l-1.2 1.2M29.9 131.7l1.2 1.2M31.1 131.7l-1.2 1.2"/>
<path d="M126.4 157.1l1.2 1.2M127.6 157.1l-1.2 1.2"/>
</g>
<g fill="#009600" stroke="#009600" stroke-width=".18">
<circle cx="241.3" cy="104.4" r=".46"/>
<circle cx="221" cy="76.4" r=".46"/>
<circle cx="130.8" cy="162.8" r=".46"/>
<circle cx="119.4" cy="101.8" r=".46"/>
<circle cx="49.5" cy="132.3" r=".46"/>
<circle cx="86.4" cy="57.4" r=".46"/>
<circle cx="80" cy="67.6" r=".46"/>
<circle cx="57.1" cy="132.3" r=".46"/>
<circle cx="73.7" cy="57.4" r=".46"/>
<circle cx="119.4" cy="38.3" r=".46"/>
<circle cx="116.8" cy="46" r=".46"/>
<circle cx="64.8" cy="46" r=".46"/>
<circle cx="39.4" cy="38.3" r=".46"/>
<circle cx="31.7" cy="35.8" r=".46"/>
<circle cx="45.7" cy="38.3" r=".46"/>
<circle cx="39.4" cy="30.7" r=".46"/>
<circle cx="31.7" cy="30.7" r=".46"/>
<circle cx="66" cy="84.1" r=".46"/>
<circle cx="54.6" cy="86.6" r=".46"/>
</g>
<text font-size="2.8" fill="#840000" x="178" y="190.6">Title: SAMD21 breakout</text>
<g font-size="2.1" fill="#840000">
<text x="178" y="184">Sheet: /</text>
<text x="178" y="181">https://github.com/atoomnetmarc/SAMD21-breakout</text>
<text x="178" y="186.7">File: SAMD21 breakout.kicad_sch</text>
<text x="178" y="196.9">KiCad E.D.A. kicad (6.0.9)</text>
<text x="178" y="194.1">Size: A4</text>
<text x="200" y="194.1">Date: 2022-12-20</text>
<text x="263" y="194.1">Rev: V1.0</text>
<text x="263" y="196.9">Id: 1/1</text>
</g>
<g font-size="1.8" fill="#840000">
<text x="35" y="11.9">1</text>
<text x="85" y="11.9">2</text>
<text x="135" y="11.9">3</text>
<text x="185" y="11.9">4</text>
<text x="235" y="11.9">5</text>
<text x="285" y="11.9">6</text>
<text x="10.3" y="35.9">A</text>
<text x="106.9" y="31.5">~{RESET}</text>
<text x="180.5" y="34">PA10/D1/TX</text>
<text x="180.5" y="31.5">PA11/D0/RX</text>
<text x="285.3" y="35.9">A</text>
<text x="180.5" y="41.6">PA09/~D3/SCL2</text>
<text x="180.5" y="39.1">PA08/~D2/SDA2</text>
<text x="104.4" y="44.2">PA03/AREF</text>
<text x="180.5" y="44.2">PA14/~D4</text>
<text x="180.5" y="46.7">PA15/~D5</text>
<text x="180.5" y="51.8">PA21/D7</text>
<text x="180.5" y="49.2">PA20/D6</text>
<text x="241.8" y="51.8">~{RESET}</text>
<text x="180.5" y="56.9">PA06/~D8</text>
<text x="180.5" y="59.4">PA07/~D9</text>
<text x="241.8" y="56.9">SWCLK</text>
<text x="242.7" y="59.4">SWDIO</text>
<text x="96.9" y="61.9">PA17/~D13/SCL3/LED</text>
<text x="180.5" y="61.9">PA18/~D10</text>
<text x="180.5" y="64.5">PA16/~D11/SDA3</text>
<text x="180.5" y="67">PA19/~D12</text>
<text x="180.5" y="74.6">PA23/SCL</text>
<text x="180.5" y="72.1">PA22/SDA</text>
<text x="180.5" y="82.3">PB08/A1</text>
<text x="180.5" y="79.7">PA02/DAC/A0</text>
<text x="10.3" y="85.9">B</text>
<text x="180.5" y="84.8">PB09/A2</text>
<text x="180.5" y="87.3">PA04/A3</text>
<text x="180.5" y="89.9">PA05/A4</text>
<text x="285.3" y="85.9">B</text>
<text x="103.8" y="92.4">SWCLK</text>
<text x="104.3" y="95">SWDIO</text>
<text x="180.5" y="92.4">PB02/A5</text>
<text x="180.5" y="100">PB10/MOSI</text>
<text x="180.5" y="97.5">PA12/MISO</text>
<text x="180.5" y="102.6">PB11/SCK</text>
<text x="246.9" y="105.1">~{RESET}</text>
<text x="10.3" y="135.9">C</text>
<text x="285.3" y="135.9">C</text>
<text x="134.8" y="148.3">PA17/~D13/SCL3/LED</text>
<text x="134.8" y="145.8">PA16/~D11/SDA3</text>
<text x="77.7" y="155.9">PA03/AREF</text>
<text x="134.8" y="150.8">PA19/~D12</text>
<text x="205.5" y="155.9">PA22/SDA</text>
<text x="76" y="158.5">PA02/DAC/A0</text>
<text x="80.3" y="161">PB08/A1</text>
<text x="205.7" y="158.5">PA23/SCL</text>
<text x="80.3" y="163.5">PB09/A2</text>
<text x="80.3" y="166.1">PA04/A3</text>
<text x="133.8" y="166.1">~{RESET}</text>
<text x="80.3" y="171.2">PB02/A5</text>
<text x="80.3" y="173.7">PA06/~D8</text>
<text x="80.3" y="168.6">PA05/A4</text>
<text x="134.8" y="171.2">PA11/D0/RX</text>
<text x="134.8" y="173.7">PA23/SCL</text>
<text x="134.8" y="168.6">PA10/D1/TX</text>
<text x="79.3" y="178.8">PA18/~D10</text>
<text x="80.3" y="176.2">PA07/~D9</text>
<text x="134.8" y="176.2">PA22/SDA</text>
<text x="134.8" y="178.8">PA12/MISO</text>
<text x="10.3" y="185.9">D</text>
<text x="75.1" y="181.3">PA08/~D2/SDA2</text>
<text x="75.3" y="183.9">PA09/~D3/SCL2</text>
<text x="134.8" y="181.3">PB11/SCK</text>
<text x="134.8" y="183.9">PB10/MOSI</text>
<text x="285.3" y="185.9">D</text>
<text x="80.3" y="186.4">PA14/~D4</text>
<text x="80.3" y="188.9">PA15/~D5</text>
<text x="134.8" y="188.9">PA20/D6</text>
<text x="134.8" y="186.4">PA21/D7</text>
<text x="35" y="199.9">1</text>
<text x="85" y="199.9">2</text>
<text x="135" y="199.9">3</text>
<text x="185" y="199.9">4</text>
<text x="235" y="199.9">5</text>
<text x="285" y="199.9">6</text>
</g>
<g font-size="1.8" fill="#006464">
<text x="17.9" y="19.3">PWR_FLAG</text>
<text x="29.2" y="19.3">+3.3VA</text>
<text x="37.4" y="19.3">+3.3V</text>
<text x="33.4" y="29">10uH</text>
<text x="34.5" y="26.7">L1</text>
<text x="138.7" y="26.9">ATSAMD21G18A-AU</text>
<text x="146.2" y="24.6">U1</text>
<text x="127.5" y="31.4">RESET</text>
<text x="157" y="31.4">PA11/D0/RX</text>
<text x="157.2" y="33.9">PA10/D1/TX</text>
<text x="221.6" y="35.9">+3.3V</text>
<text x="127.5" y="39">VDDIO</text>
<text x="127.5" y="41.5">VDDCORE</text>
<text x="127.5" y="36.4">VDDANA</text>
<text x="154.7" y="39">PA08/~D2/SDA2</text>
<text x="154.9" y="41.5">PA09/~D3/SCL2</text>
<text x="127.5" y="46.6">PA03/AREF</text>
<text x="127.5" y="44.1">VDDIN</text>
<text x="160" y="44.1">PA14/~D4</text>
<text x="160" y="46.6">PA15/~D5</text>
<text x="230.3" y="44.1">J2</text>
<text x="76.5" y="53.5">32768Hz</text>
<text x="78.9" y="51.2">Y1</text>
<text x="127.5" y="51.7">PA00/XIN32</text>
<text x="160" y="49.1">PA20/~D6</text>
<text x="160" y="51.7">PA21/D7</text>
<text x="224.2" y="51.5" transform="rotate(-90 224.2 51.5)">VTref</text>
<text x="225.4" y="51.7">~{RESET}</text>
<text x="19.4" y="55.5">C30</text>
<text x="19.4" y="58">10uF</text>
<text x="25.7" y="55.5">C31</text>
<text x="25.7" y="58">10uF</text>
<text x="32.1" y="55.5">C10</text>
<text x="32.2" y="58">100nF</text>
<text x="39.7" y="55.5">C11</text>
<text x="39.8" y="58">100nF</text>
<text x="46" y="58">1uF</text>
<text x="46" y="55.5">C20</text>
<text x="52.3" y="58">1uF</text>
<text x="52.4" y="55.5">C21</text>
<text x="58.7" y="55.5">C32</text>
<text x="58.8" y="58">10uF</text>
<text x="65.1" y="55.5">C12</text>
<text x="65.2" y="58">100nF</text>
<text x="127.5" y="54.2">PA01/XOUT32</text>
<text x="160" y="56.8">PA06/~D8</text>
<text x="160" y="59.3">PA07/~D9</text>
<text x="220.8" y="56.8">SWDCLK/TCK</text>
<text x="222.4" y="59.3">SWDIO/TMS</text>
<text x="65.7" y="65.5">6.8pF</text>
<text x="68.3" y="63.2">C1</text>
<text x="90.4" y="64.4">C2</text>
<text x="127.5" y="61.8">PA17/~D13/SCL3/LED</text>
<text x="127.5" y="64.4">PB03/RX_LED</text>
<text x="153.8" y="64.4">PA16/~D11/SDA3</text>
<text x="159" y="61.8">PA18/~D10</text>
<text x="224.2" y="61.8">SWO/TDO</text>
<text x="226.8" y="64.4">NC/TDI</text>
<text x="90.6" y="66.9">6.8pF</text>
<text x="127.5" y="66.9">PA27/TX_LED</text>
<text x="159" y="66.9">PA19/~D12</text>
<text x="221.6" y="70.4" transform="rotate(-90 221.6 70.4)">GNDDetect</text>
<text x="224.2" y="70.4" transform="rotate(-90 224.2 70.4)">GND</text>
<text x="17.2" y="73.9">GND</text>
<text x="23.6" y="73.9">GND</text>
<text x="29.9" y="73.9">GND</text>
<text x="37.5" y="73.9">GND</text>
<text x="43.9" y="73.9">GND</text>
<text x="47.6" y="76.5">+3.3V</text>
<text x="50.2" y="73.9">GND</text>
<text x="56.6" y="73.9">GND</text>
<text x="59" y="76.5">+3.3V</text>
<text x="62.9" y="73.9">GND</text>
<text x="78.2" y="73.9">GND</text>
<text x="127.5" y="72">PA13/ATN</text>
<text x="127.5" y="74.5">PB22/EDBG_UART_TX</text>
<text x="127.5" y="77.1">PB23/EDBG_UART_RX</text>
<text x="158.5" y="72">PA22/SDA</text>
<text x="158.7" y="74.5">PA23/SCL</text>
<text x="225.7" y="74.5">Conn_ARM_JTAG_SWD_10</text>
<text x="22" y="82.2">VBUS</text>
<text x="25.7" y="78.4">J1</text>
<text x="127.5" y="82.2">PA28/USB_HOST_EN</text>
<text x="155.6" y="79.6">PA02/DAC/A0</text>
<text x="160" y="82.2">PB08/A1</text>
<text x="24.6" y="87.2">D+</text>
<text x="127.5" y="84.7">PA24/USB-</text>
<text x="127.5" y="87.2">PA25/USB+</text>
<text x="160" y="89.8">PA05/A4</text>
<text x="160" y="84.7">PB09/A2</text>
<text x="160" y="87.2">PA04/A3</text>
<text x="219.1" y="84">GND</text>
<text x="21" y="93.2" transform="rotate(-90 21 93.2)">Shield</text>
<text x="23.5" y="93.2" transform="rotate(-90 23.5 93.2)">GND</text>
<text x="25.2" y="92.3">ID</text>
<text x="127.5" y="92.3">PA30/SWCLK</text>
<text x="127.5" y="94.9">PA31/SWDIO</text>
<text x="160" y="92.3">PB02/A5</text>
<text x="23.4" y="96.1">USB_B_Micro</text>
<text x="50.9" y="101.2">D1</text>
<text x="63.6" y="101.2">D2</text>
<text x="127.5" y="99.9">GNDANA</text>
<text x="157.7" y="99.9">PB10/MOSI</text>
<text x="157.7" y="97.4">PA12/MISO</text>
<text x="228.7" y="99.8">R1</text>
<text x="51.3" y="103.8">BAV99</text>
<text x="62.7" y="103.8">BAV99</text>
<text x="127.5" y="102.5">GND</text>
<text x="158.5" y="102.5">PB11/SCK</text>
<text x="215.3" y="107.4">SW1</text>
<text x="227.8" y="102.1">470R</text>
<text x="213.1" y="109.7">SW_Push</text>
<text x="244.5" y="108.9">C13</text>
<text x="244.7" y="111.2">100nF</text>
<text x="21" y="118.3">GND</text>
<text x="47.7" y="118.3">GND</text>
<text x="59.1" y="118.3">GND</text>
<text x="117.5" y="118.3">GND</text>
<text x="203.9" y="119.6">GND</text>
<text x="239.5" y="119.6">GND</text>
<text x="47.9" y="124.1">+5V PWR_FLAG</text>
<text x="84.4" y="124.1">+3.3V</text>
<text x="66.9" y="129.1">AMS1117-3.3</text>
<text x="71.3" y="126.8">U2</text>
<text x="220.3" y="127.3">+3.3V</text>
<text x="227.9" y="127.3">+3.3V</text>
<text x="244.8" y="127.2">+5V</text>
<text x="257.1" y="127.3">+3.3V</text>
<text x="37" y="136.8">D3</text>
<text x="49.8" y="135.5">C33</text>
<text x="67.6" y="133">VI</text>
<text x="73" y="137.2" transform="rotate(-90 73 137.2)">GND</text>
<text x="74.7" y="133">VO</text>
<text x="159.7" y="133">+5V</text>
<text x="164.4" y="133">+3.3V</text>
<text x="35.2" y="139.3">BAV99</text>
<text x="49.9" y="138">10uF</text>
<text x="116.7" y="141.9">Conn_01x18</text>
<text x="120.9" y="139.3">J5</text>
<text x="224.2" y="143.2">R2</text>
<text x="231.8" y="143.2">R3</text>
<text x="249.1" y="138">R4</text>
<text x="249.2" y="140.6">2k2</text>
<text x="261.8" y="138">R5</text>
<text x="262" y="140.6">470</text>
<text x="99.2" y="149.5">J4</text>
<text x="224.4" y="145.5">4k7</text>
<text x="232" y="145.5">4k7</text>
<text x="241.4" y="149.8">D4</text>
<text x="254.1" y="149.8">D5</text>
<text x="47.7" y="152.6">GND</text>
<text x="70.6" y="152.6">GND</text>
<text x="94.6" y="152">Conn_01x14</text>
<text x="239.8" y="152.3">Blue</text>
<text x="252.5" y="152.3">Blue</text>
<text x="24.3" y="167.3">H1</text>
<text x="244.5" y="162.8">GND</text>
<text x="257.2" y="162.8">GND</text>
<text x="24.8" y="169.8">MountingHole_Pad</text>
<text x="24.3" y="174.9">H2</text>
<text x="24.8" y="177.4">MountingHole_Pad</text>
<text x="24.3" y="182.5">H3</text>
<text x="24.8" y="185">MountingHole_Pad</text>
<text x="24.3" y="190.1">H4</text>
<text x="24.8" y="192.7">MountingHole_Pad</text>
<text x="164.5" y="197">GND</text>
</g>
<g font-size="1.8" fill="#a90000">
<text x="123.5" y="30.5">40</text>
<text x="124" y="35.6">6</text>
<text x="169.2" y="33">15</text>
<text x="169.2" y="30.5">16</text>
<text x="123.5" y="38.1">17</text>
<text x="123.5" y="40.6">43</text>
<text x="169.2" y="38.1">13</text>
<text x="169.2" y="40.6">14</text>
<text x="123.5" y="43.2">44</text>
<text x="124" y="45.7">4</text>
<text x="169.2" y="43.2">23</text>
<text x="169.2" y="45.7">24</text>
<text x="223.3" y="45.2" transform="rotate(-90 223.3 45.2)">1</text>
<text x="124" y="50.8">1</text>
<text x="124" y="53.3">2</text>
<text x="169.2" y="48.3">29</text>
<text x="169.2" y="50.8">30</text>
<text x="234" y="50.8">10</text>
<text x="76.3" y="57.1">1</text>
<text x="82.7" y="57.1">2</text>
<text x="169.2" y="55.9">11</text>
<text x="169.2" y="58.4">12</text>
<text x="234.5" y="58.4">2</text>
<text x="234.5" y="55.9">4</text>
<text x="79.8" y="62.3" transform="rotate(-90 79.8 62.3)">3</text>
<text x="123.5" y="61">26</text>
<text x="123.5" y="63.5">48</text>
<text x="169.2" y="63.5">25</text>
<text x="169.2" y="61">27</text>
<text x="234.5" y="61">6</text>
<text x="234.5" y="63.5">8</text>
<text x="123.5" y="71.1">22</text>
<text x="123.5" y="66">39</text>
<text x="169.2" y="66">28</text>
<text x="169.2" y="71.1">31</text>
<text x="123.5" y="73.7">37</text>
<text x="123.5" y="76.2">38</text>
<text x="169.2" y="73.7">32</text>
<text x="220.7" y="73.1" transform="rotate(-90 220.7 73.1)">9</text>
<text x="223.3" y="73.1" transform="rotate(-90 223.3 73.1)">3</text>
<text x="28.7" y="81.3">1</text>
<text x="123.5" y="83.8">33</text>
<text x="123.5" y="81.3">41</text>
<text x="169.7" y="78.7">3</text>
<text x="169.7" y="81.3">7</text>
<text x="169.7" y="83.8">8</text>
<text x="28.7" y="88.9">2</text>
<text x="28.7" y="86.4">3</text>
<text x="123.5" y="86.4">34</text>
<text x="169.2" y="88.9">10</text>
<text x="169.7" y="86.4">9</text>
<text x="20.1" y="96" transform="rotate(-90 20.1 96)">6</text>
<text x="22.6" y="96" transform="rotate(-90 22.6 96)">5</text>
<text x="28.7" y="91.4">4</text>
<text x="49.3" y="93.5" transform="rotate(-90 49.3 93.5)">2</text>
<text x="60.7" y="93.5" transform="rotate(-90 60.7 93.5)">2</text>
<text x="123.5" y="91.4">45</text>
<text x="123.5" y="94">46</text>
<text x="169.2" y="91.4">47</text>
<text x="52.8" y="99.1">3</text>
<text x="64.3" y="99.1">3</text>
<text x="123.5" y="101.6">18</text>
<text x="124" y="99.1">5</text>
<text x="169.2" y="99.1">19</text>
<text x="169.2" y="101.6">20</text>
<text x="169.2" y="96.5">21</text>
<text x="49.3" y="106.2" transform="rotate(-90 49.3 106.2)">1</text>
<text x="60.7" y="106.2" transform="rotate(-90 60.7 106.2)">1</text>
<text x="37.8" y="129" transform="rotate(-90 37.8 129)">3</text>
<text x="31.3" y="132.1">1</text>
<text x="44" y="132.1">2</text>
<text x="65.5" y="132.1">3</text>
<text x="78.2" y="132.1">2</text>
<text x="72.1" y="139.2" transform="rotate(-90 72.1 139.2)">1</text>
<text x="124.1" y="149.9">16</text>
<text x="124.1" y="147.3">17</text>
<text x="124.1" y="144.8">18</text>
<text x="96.7" y="154.9">1</text>
<text x="124.1" y="154.9">14</text>
<text x="124.1" y="152.4">15</text>
<text x="96.7" y="157.5">2</text>
<text x="96.7" y="160">3</text>
<text x="124.1" y="160">12</text>
<text x="124.1" y="157.5">13</text>
<text x="96.7" y="162.6">4</text>
<text x="96.7" y="165.1">5</text>
<text x="96.7" y="167.6">6</text>
<text x="124.1" y="165.1">10</text>
<text x="124.1" y="162.6">11</text>
<text x="124.6" y="167.6">9</text>
<text x="96.7" y="170.2">7</text>
<text x="96.7" y="172.7">8</text>
<text x="124.6" y="172.7">7</text>
<text x="124.6" y="170.2">8</text>
<text x="96.2" y="177.8">10</text>
<text x="96.7" y="175.3">9</text>
<text x="124.6" y="177.8">5</text>
<text x="124.6" y="175.3">6</text>
<text x="96.2" y="180.3">11</text>
<text x="96.2" y="182.9">12</text>
<text x="96.2" y="185.4">13</text>
<text x="124.6" y="185.4">2</text>
<text x="124.6" y="182.9">3</text>
<text x="124.6" y="180.3">4</text>
<text x="96.2" y="188">14</text>
<text x="124.6" y="188">1</text>
</g>
<g font-size="1.8" fill="#0f0f0f">
<text x="109.2" y="40.5">VDDCORE</text>
<text x="109.2" y="53.2">XOUT32</text>
<text x="109.2" y="50.7">XIN32</text>
<text x="115.6" y="83.7">USB-</text>
<text x="115.6" y="86.3">USB+</text>
</g>
<g font-size="1.8" fill="#0000c2">
<text x="116.8" y="148.5">31</text>
<text x="116.8" y="145.9">32</text>
<text x="116.8" y="153.6">29</text>
<text x="116.8" y="151">30</text>
<text x="116.8" y="158.6">27</text>
<text x="116.8" y="161.2">26</text>
<text x="116.8" y="156.1">28</text>
<text x="116.8" y="166.3">24</text>
<text x="116.8" y="163.7">25</text>
<text x="116.8" y="168.8">23</text>
<text x="116.8" y="173.9">21</text>
<text x="116.8" y="171.3">22</text>
<text x="116.8" y="176.4">20</text>
<text x="116.8" y="179">19</text>
<text x="116.8" y="181.5">18</text>
<text x="116.8" y="184">17</text>
<text x="116.8" y="186.6">16</text>
<text x="116.8" y="189.1">15</text>
</g>
</svg>
